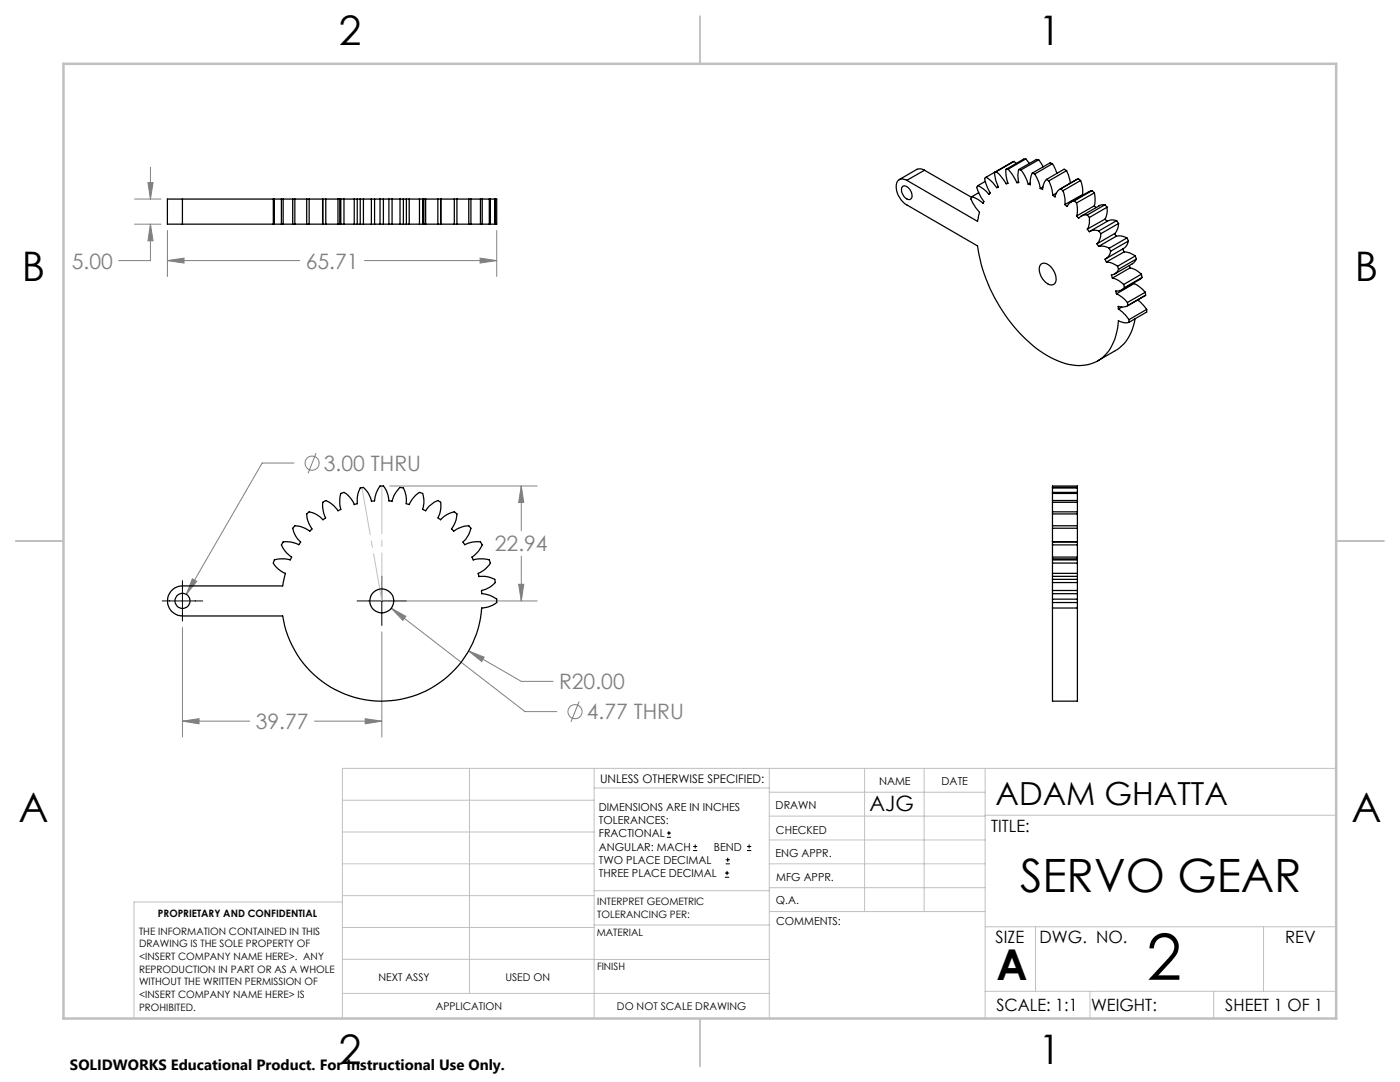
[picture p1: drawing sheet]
<svg xmlns="http://www.w3.org/2000/svg" width="279mm" height="216mm" viewBox="0 0 279 216" stroke-linecap="round" stroke-linejoin="round" font-family="sans-serif">
<g fill="none" stroke="#808080" stroke-width=".2">
<path d="M26.8 39.7h5.3M29.5 36.4h1.1l-.6 3.3zM30 33.4v6.3M26.8 44.7h5.3M30 44.7l.6 3.3h-1.1zM30 44.7v7.3h-6.3M33.4 52l3.3-.5v1zM33.4 52h26.4M33.4 46v9.2M72.7 52h26.4M95.8 51.5l3.3 .5-3.3 .5zM99.1 46v9.2"/>
<path d="M58.7 92.4h-6.4l-15.1 26.2M63.1 90.4l-1.6 4M77.8 97h29.4M104 97l.5 3.3h-1zM104 97v8.9M38.4 115.5l.9 .5-2.1 2.6zM77.5 119.9h29.7M103.5 116.6h1l-.5 3.3zM104 110.9v9M36.4 125.2v21.9M76.2 126.1v21M78.1 121.4l2.9 1.6-.6 .8z"/>
<path d="M78.1 121.4l26.7 20.6h6.3M93.5 129.9l3.1 1.2-.5 .9zM93.5 129.9l10.5 6.1h6.4M115.6 140l-1.7 4M36.4 143.9l3.3-.5v1zM36.4 143.9h13.4M62.8 143.9h13.4M72.9 143.4l3.3 .5-3.3 .5z"/>
<circle cx="62.3" cy="92.4" r="1.42"/>
<circle cx="114.8" cy="142" r="1.41"/>
</g>
<g fill="none" stroke="#000" stroke-width=".2">
<path d="M32.4 119.9h8.1M36.4 115.9v8M71.3 119.9h9.8M76.2 115v9.8M133.1 167.1h.8M133.1 166.2h.8M133.5 165.8v.9M138.3 169.7h.8M138.3 168.9h.8M138.7 168.5v.8M144.7 175h.8M144.7 174.2h.8"/>
<path d="M144.8 172.4h.9M144.8 171.6h.9M145.1 173.8v.8M145.2 171.1v.9M149.1 169.7h.8M149.1 168.9h.8M149.5 168.5v.8"/>
</g>
<path d="M76.2 119.9v-23M76.2 119.9l-4-22.6" fill="none" stroke="#c0c0c0" stroke-width=".2" stroke-dasharray="15.2 1.3 1.3 1.3" stroke-dashoffset="5.7"/>
<g fill="none" stroke="#c0c0c0" stroke-width=".2">
<path d="M68.3 159.7h50.3M93.7 153.3v44.9M118.6 153.3v49.9M118.6 157.2h34.9M153.5 153.3v49.9M153.5 158.1h43.1M172.5 153.3v28.6M184.4 153.3v28.6M196.6 153.3v49.9M266.7 153.3h-198.4v49.9M68.3 178.7h50.3M68.3 172.4h50.3"/>
<path d="M68.3 166h50.3M68.3 180h-41.6v23.2M118.6 177.7h35M153.5 167.6h43.1M153.5 162.8h43.1M153.5 172.4h43.1M153.5 177.1h43.1M196.6 162.7h70.1M68.3 198.2h85.2M68.3 191.4l85.2 .1M68.3 185.1h50.3M118.6 184.6h35"/>
<path d="M153.6 181.9h43M196.6 197.8h70.1M196.6 184.9h70.1M206.7 184.9v12.9M217.5 197.8v5.4M242.2 197.8v5.4M252.2 184.9v12.9"/>
</g>
<path d="M139.7 3.2v9.5M3.1 107.9h9.6M266.7 107.9h9.5M139.7 203.2v9.6" fill="none" stroke="#c0c0c0" stroke-width=".25"/>
<path d="M12.7 12.7h254v190.5h-254z" fill="none" stroke="#c0c0c0" stroke-width=".5"/>
<path d="M93.5 129.9l2.6 2.1 .5-.9zM78.1 121.4l2.3 2.4 .6-.8zM38.4 115.5l-1.2 3.1 2.1-2.6zM36.4 143.9l3.3-.5v1zM72.9 143.4l3.3 .5-3.3 .5zM103.5 116.6h1l-.5 3.3zM104 97l.5 3.3h-1zM29.5 36.4h1.1l-.6 3.3zM30 44.7l.6 3.3h-1.1zM33.4 52l3.3-.5v1zM95.8 51.5l3.3 .5-3.3 .5z" fill="#808080"/>
<g fill="none" stroke="#000" stroke-width=".25">
<path d="M36.4 39.7h-3v5h3M36.4 39.7h18.4M36.4 39.7v5M54.5 39.7v5M54.8 39.7h1.4M54.8 39.7v5M56.2 39.7h.3M56.2 39.7v5M56.5 39.7h1.9M56.5 39.7v5M58.4 39.7h.4M58.4 39.7v5"/>
<path d="M58.8 39.7h2.4M58.8 39.7v5M61.2 39.7h.5M61.2 39.7v5M61.7 39.7h2.7M61.7 39.7v5M64.4 39.7v5M64.4 39.7h.6M65 39.7h2.5M65 39.7v5M67.5 39.7h.3M67.5 39.7v5"/>
<path d="M67.8 39.7h.2M67.8 39.7v5M68 39.7h.7M68 39.7v5M68.7 39.7h2M68.7 39.7v5M70.7 39.7h.6M70.7 39.7v5M71.3 39.7h.6M71.3 39.7v5M71.9 39.7h.6M71.9 39.7v5"/>
<path d="M72.5 39.7h1.6M72.5 39.7v5M74.1 39.7h.7M74.1 39.7v5M74.8 39.7h1M74.8 39.7v5M75.8 39.7v5M75.8 39.7h.7M76.5 39.7h1.1M76.5 39.7v5M77.6 39.7h.6M77.6 39.7v5"/>
<path d="M78.2 39.7h1.6M78.2 39.7v5M79.8 39.7h.7M79.8 39.7v5M80.5 39.7h.6M80.5 39.7v5M81.1 39.7h.6M81.1 39.7v5M81.7 39.7h2M81.7 39.7v5M83.7 39.7h.6M83.7 39.7v5"/>
<path d="M84.3 39.7h.3M84.3 39.7v5M84.6 39.7h.3M84.6 39.7v5M84.9 39.7h2.5M84.9 39.7v5M87.4 39.7h.5M87.4 39.7v5M87.9 39.7h.1M87.9 39.7v5M88 39.7h2.7M90.7 39.7h.5"/>
<path d="M90.7 39.7v5M91.2 39.7h2.4M91.2 39.7v5M93.6 39.7h.4M93.6 39.7v5M94 39.7h1.9M94 39.7v5M95.9 39.7h.3M95.9 39.7v5M96.2 39.7h1.4M96.2 39.7v5M97.6 39.7h.3"/>
<path d="M97.6 39.7v5M97.9 39.7h.8M97.9 39.7v5M98.7 39.7h.4v5h-.4M98.7 39.7v5M98.8 39.7v5M180.2 37.2a1.63 1.63 0 0 1 1.8 1.7 .71 .71 0 0 1-.3 .9 .71 .71 0 0 1-.9-.3 1.8 1.8 0 0 1-.6-2.3zM181 36a1.33 1.33 0 0 0-1.6-.1 1.33 1.33 0 0 0-.5 1.5 4.7 4.7 0 0 0 2.1 3.5l14.1 8.2a32.1 32.1 0 0 0 13.1 21.3 12 12 0 0 0 9 2.3 7.7 7.7 0 0 0 5.6-6.4l.4-2.3a2.69 2.69 0 0 0 2.1 .3M181 36l14.1 8.2 .2-1.2a.86 .86 0 0 0-.3-1.2l-1.3-2.1 .2-.4M184.5 34l-.6-.3h-.7l-3.7 2.1M184.5 34l-3.5 2M184.5 34l9.4 5.4"/>
<path d="M195.2 37l-.3 .4 .8 1.8 .7 1-.2 .4a5.1 5.1 0 0 0-2.3-1.3M195.3 38.5l-1.4 .8M196.6 36.2l-1.4 .8M196.8 35.3l-.3 .3 .6 1.8 .5 1.1-.2 .3a6.1 6.1 0 0 0-2.2-1.8M196.8 35.3a7.6 7.6 0 0 1 2.1 2.2l.3-.2M198.5 34.4a7 7 0 0 0 .7 2.9M198.5 34.4l-1.7 .9M198.8 34.3l.8 .7 1.2 1.7M198.8 34.3l-.3 .1M199.2 37.3l-.1 .1M200.8 33.8a6.7 6.7 0 0 0 .4 2.8l-.4 .1M201.1 36.5l-.3 .2"/>
<path d="M201.2 33.8l.9 1.2 .8 1.4M201.2 33.8h-.4M202.4 32.2l.4 .4M202.4 32.2l-3.6 2.1M202.4 32.2l-3.9 2.2M203.3 36.2l-.4 .2M203.3 33.8a4.9 4.9 0 0 0 0 2.6h-.4M203.3 33.8l.5 .1M203.8 33.9l.6 1 .8 1.9M204.7 31.7l.8 .9M204.7 31.7l-3.5 2.1M204.7 31.7h-.4l-3.5 2.1"/>
<path d="M205.6 36.5l-.4 .3M206 34.5a3.9 3.9 0 0 0-.4 2.4l-.4-.1M206 34.5l.5 .2M206.5 34.7a7.5 7.5 0 0 1 1.1 2.9M207.3 31.9l.9 1.4M207.3 31.9l-3.5 2M207.3 31.9l-.5-.1-3.5 2M208.1 37.3l-.5 .3M208.8 35.8a3.1 3.1 0 0 0-.7 2l-.5-.2M208.8 35.8l.5 .3M209.3 36.1l.7 1.8 .1 1.1M210 32.7l.9 1.9"/>
<path d="M210 32.7l-3.5 2M210 32.7l-.4-.2-3.6 2M210.8 38.6l-.7 .4M212.1 38.1l-.4-.4a2.36 2.36 0 0 0-1.2 1.6l-.4-.3M212.1 38.1a5.4 5.4 0 0 1 .4 2.7M212.9 34l.7 2.5M212.9 34l-3.6 2.1M212.9 34l-.5-.2-3.6 2M215.2 35.6l-3.6 2.1M215.2 35.6l.5 .4M215.2 35.6l-.1 .1M215.7 36a6 6 0 0 1 .4 2.8"/>
<path d="M215.7 36l-3.6 2.1M216.1 38.8l.1 .1M216.1 38.8l-3.6 2M217.9 38l-.6 .2-3.5 2.1M217.9 38l-3.5 2.1M217.9 38l.5 .5M218.4 38.5l.1 1-.1 1.6M218.4 38.5l-3.6 2M36.4 44.7h18.4M54.8 44.7h1.4M56.2 44.7h.3M56.5 44.7h1.9"/>
<path d="M58.4 44.7h.4M58.8 44.7h2.4M61.2 44.7h.5M61.7 44.7h2.7M64.4 44.7h.6M65 44.7h2.5M67.5 44.7h.3M67.8 44.7h.2M68 44.7h.7M68.7 44.7h2M70.7 44.7h.6M71.3 44.7h.6"/>
<path d="M71.9 44.7h.6M72.5 44.7h1.6M74.1 44.7h.7M74.8 44.7h1M75.8 44.7h.7M76.5 44.7h1.1M77.6 44.7h.6M78.2 44.7h1.6M79.8 44.7h.7M80.5 44.7h.6M81.1 44.7h.6M81.7 44.7h2"/>
<path d="M83.7 44.7h.6M84.3 44.7h.3M84.6 44.7h.3M84.9 44.7h2.5M87.4 44.7h.5M87.9 44.7h.1M88 44.7h2.7M90.7 44.7h.5M91.2 44.7h2.4M93.6 44.7h.4M94 44.7h1.9M95.9 44.7h.3"/>
<path d="M96.2 44.7h1.4M97.6 44.7h.3M97.9 44.7h.8M207.8 52.7a1.89 1.89 0 0 1 2.3 1.1 2.52 2.52 0 0 1 .3 2.9 1.74 1.74 0 0 1-2.3-1 2.64 2.64 0 0 1-.4-2.9zM214.4 40.1a2.02 2.02 0 0 0-1.5 1.1l-.4-.4M214.4 40.1l.4 .4M214.8 40.5a4.9 4.9 0 0 1 0 2.6M217 42.9a1.79 1.79 0 0 0-1.7 .7l-.5-.5M217 45.7l.1 .2a.41 .41 0 0 0 .7 .1l.7-.1 .8 .2M217 42.9l.4 .5M217.4 43.4a3.6 3.6 0 0 1-.4 2.3M218.4 41.1l.3 .3"/>
<path d="M218.4 41.1l-3.6 2M218.9 48.6l.4 .6M219.3 49.2a2.99 2.99 0 0 1 2.1 .3M219.3 46.1l.4 .5M219.7 46.6a2.9 2.9 0 0 1-.8 2M220.5 40.9l-1 .1-3.7 2.1M220.5 40.9l-3.5 2M220.5 40.9l.4 .4M220.6 43.7l.3 .5M220.6 43.7l-3.6 2M220.8 52.3a4 4 0 0 1 2.2 .8M220.9 41.3a4.1 4.1 0 0 1-.3 2.4"/>
<path d="M220.9 41.3l-3.5 2.1M221.4 49.5l.3 .6M221.7 50.1a2.35 2.35 0 0 1-1.1 1.7l.2 .5M222 55.5a4.6 4.6 0 0 1 2.3 1.3M222.5 46.6l.3 .5M222.5 46.6l-3.6 2M222.8 47.1a2.99 2.99 0 0 1 2.1 .4M222.8 47.1l-3.5 2.1M222.8 58.6a5.6 5.6 0 0 1 2.2 1.8M222.8 44a2.15 2.15 0 0 0-1.8 .1l-3.5 2.1M222.8 44l-3.5 2.1M222.8 44l.4 .6"/>
<path d="M223 53.1l.2 .6M223.2 53.7a1.84 1.84 0 0 1-1.4 1.2l.2 .6M223.2 44.6a3.1 3.1 0 0 1-.7 2M223.2 44.6l-3.5 2M224.1 49.7l.2 .6M224.3 56.8l.1 .6M224.3 50.3a3.4 3.4 0 0 1 2.3 .8M224.3 50.3l-3.5 2M224.4 57.4a2.01 2.01 0 0 1-1.7 .7l.1 .5M224.9 47.5l-3.5 2M224.9 47.5l.3 .6M225.2 48.1a2.13 2.13 0 0 1-1 1.5l-3.5 2"/>
<path d="M225.2 48.1l-3.5 2M225.4 53l.1 .4M225.5 53.4a4.6 4.6 0 0 1 2.3 1.3M225.5 53.4l-3.5 2.1M226.3 56.4v.2M226.3 56.6l1.5 .9 .8 .8M226.3 56.6l-3.5 2M226.6 51.1l-3.6 2M226.6 51.1l.2 .6M226.8 51.7l-.6 .8-3.8 2.2M226.8 51.7l-3.6 2M227 59.8l1.8 1.9"/>
<path d="M227.8 54.7l-3.5 2.1M227.8 54.7l.1 .7M227.9 55.4l-.3 .3-3.7 2.1M227.9 55.4l-3.5 2M228.6 58.3l-3.6 2.1M228.6 58.3v.6M228.6 58.9l-3.6 2.1M228.6 58.9l-.1 .1M223.2 61.7l1.4 1.1 .7 1M223.9 61.3l-.7 .4M225 60.4l.1 .6a2.45 2.45 0 0 1-1.9 .1v.6M225.3 63.8v.5"/>
<path d="M226.5 63.6a8.5 8.5 0 0 1-3.9 6.4l-3.5 2M228.8 61.7l-3.5 2.1M228.8 61.7v.6l-3.5 2M210 98.5v1.4M210 97.4v.8M210 97.4v-.4h5v.4M210 98.2v.3M210 99.9v.3M210 99.9h5M210 98.5h5M210 98.2h5M210 97.4h5"/>
<path d="M210 97.3h5M215 98.5v1.4M215 97.4v.8M215 98.2v.3M215 99.9v.3M34.2 117.9l1-.7 1.2-.3h20l.6-2.5-1.1-.6-.9-.8-.5-.6 .3-.7a7.4 7.4 0 0 1 3.2 0l.2-.5a6.7 6.7 0 0 1-2-2.5l.3-.6 1.6 .1 1.5 .5 .3-.3 .1-.2-.8-1-.6-1-.2-.8 .4-.5a6.3 6.3 0 0 1 3.1 1l.4-.3-.9-1.8-.2-1.2 .5-.5a5.9 5.9 0 0 1 2.8 1.5l.5-.3-.4-1.1-.2-2 .6-.3a6.5 6.5 0 0 1 2.5 2l.5-.3-.2-1.1 .2-2 .7-.3a4.9 4.9 0 0 1 2 2.5l.6-.2a5.2 5.2 0 0 1 .6-3.1l.6-.1 .6 .6 .5 .6 .6 1.5 .6-.1 .3-1.5 .7-1.4h.7a6.2 6.2 0 0 1 1.2 2.9l.5 .1a6.5 6.5 0 0 1 1.6-2.7l.7 .1 .5 1.5 .1 1.6 .6 .2 .6-1.1 .8-.9 .6-.5 .6 .3a6.2 6.2 0 0 1 .1 3.2l.5 .2a6 6 0 0 1 2.5-2l.5 .3 .1 .4a6.4 6.4 0 0 1-.5 2.8l.4 .3 1.3-1 1.5-.6 .5 .5a5.3 5.3 0 0 1-1.1 3l.5 .4a5.6 5.6 0 0 1 3-1.1l.4 .5-.1 .4-.5 1.1-1 1.3 .2 .2 .1 .3 1.6-.5 1.2-.1h.4l.3 .6a6.5 6.5 0 0 1-2 2.5l.2 .5 1.2-.2 2 .2 .3 .7a4.9 4.9 0 0 1-2.5 2l.2 .6a5.3 5.3 0 0 1 3.1 .6l.1 .6-.2 .3-1 .8-1.5 .5v.3v.4l1.6 .3 1.4 .8v.6a5.3 5.3 0 0 1-3 1.1 20 20 0 0 1-19.1 18.6 20 20 0 0 1-20.6-17h-20.4a2.99 2.99 0 0 1-1.8-5zM210 118.5v1.1M210 116.2v1.6M210 115v.6M210 112.4v2M210 111.5v.2M210 108.7v2.5"/>
<path d="M210 117.8v.7M210 114.4v.6M210 111.2v.3M210 105.4v2.7M210 102.6v2.3M210 100.2v1.9M210 115h5M210 111.5h5M210 108.1h5M210 102.1v.5M210 104.9v.5M210 108.1v.6"/>
<path d="M210 111.7v.7M210 115.6v.6M210 119.6v.6M210 119.6h5M210 118.5h5M210 116.2h5M210 115.6h5M210 117.8h5M210 112.4h5M210 111.7h5M210 114.4h5M210 108.7h5"/>
<path d="M210 111.2h5M210 105.4h5M210 104.9h5M210 102.6h5M210 102.1h5M210 100.2h5M215 118.5v1.1M215 116.2v1.6M215 115v.6M215 112.4v2M215 111.5v.2M215 108.7v2.5"/>
<path d="M215 117.8v.7M215 114.4v.6M215 111.2v.3M215 105.4v2.7M215 102.6v2.3M215 100.2v1.9M215 102.1v.5M215 104.9v.5M215 108.1v.6M215 111.7v.7M215 115.6v.6M215 119.6v.6"/>
<path d="M210 120.2v1.1M210 121.3v18.6h5v-18.6M210 120.2h5M210 121.3h5M215 120.2v1.1"/>
<circle cx="36.4" cy="119.9" r="1.48"/>
<circle cx="76.2" cy="119.9" r="2.39"/>
</g>
<text font-size="12.7" x="228.8" y="195.5">2</text>
<text font-size="9.2" x="203.6" y="178">SERVO GEAR</text>
<text font-size="8.5" x="198.9" y="195.5">A</text>
<g font-size="8.1">
<text x="67.6" y="8.9">2</text>
<text x="207.3" y="8.9">1</text>
<text x="4.4" y="56.2">B</text>
<text x="270.4" y="56.2">B</text>
<text x="3.7" y="164.1">A</text>
<text x="269.7" y="164.1">A</text>
<text x="67.6" y="212.4">2</text>
<text x="207.3" y="212.4">1</text>
</g>
<text font-size="6.3" x="198.7" y="160.7">ADAM GHATTA</text>
<g font-size="4.2" fill="#808080">
<text x="14.3" y="53.6">5.00</text>
<text x="61" y="53.6">65.71</text>
<text x="64.6" y="94">3.00 THRU</text>
<text x="98.8" y="110">22.94</text>
<text x="111.6" y="137.6">R20.00</text>
<text x="117.1" y="143.5">4.77 THRU</text>
<text x="51" y="145.5">39.77</text>
</g>
<text font-size="4.2" x="173.5" y="161.8">AJG</text>
<g font-size="3.4">
<text x="197.8" y="166">TITLE:</text>
<text x="198.7" y="188.1">SIZE</text>
<text x="207.5" y="188.1">DWG. NO.</text>
<text x="256.5" y="188.2">REV</text>
<text x="198.8" y="201.7">SCALE: 1:1</text>
<text x="217.7" y="201.8">WEIGHT:</text>
<text x="244.5" y="201.7">SHEET 1 OF 1</text>
</g>
<text font-size="3" x="14" y="213.5">SOLIDWORKS Educational Product. For Instructional Use Only.</text>
<text font-size="2.4" x="119.8" y="156.2">UNLESS OTHERWISE SPECIFIED:</text>
<g font-size="2.2">
<text x="119.5" y="161.8">DIMENSIONS ARE IN INCHES</text>
<text x="154.8" y="161.4">DRAWN</text>
<text x="175.4" y="156.6">NAME</text>
<text x="187.9" y="156.7">DATE</text>
<text x="119.5" y="164.4">TOLERANCES:</text>
<text x="119.5" y="167.1">FRACTIONAL</text>
<text x="154.9" y="166.3">CHECKED</text>
<text x="119.5" y="169.7">ANGULAR: MACH</text>
<text x="119.5" y="172.4">TWO PLACE DECIMAL</text>
<text x="142.5" y="169.7">BEND</text>
<text x="154.8" y="171">ENG APPR.</text>
<text x="119.5" y="175">THREE PLACE DECIMAL</text>
<text x="154.9" y="175.7">MFG APPR.</text>
<text x="154.9" y="180.4">Q.A.</text>
<text x="154.9" y="184.6">COMMENTS:</text>
</g>
<g font-size="2.1">
<text x="75.5" y="195.7">NEXT ASSY</text>
<text x="100.9" y="195.7">USED ON</text>
<text x="86.9" y="201.5">APPLICATION</text>
<text x="123.1" y="201.6">DO NOT SCALE DRAWING</text>
</g>
<g font-size="2">
<text x="31.5" y="182.9">PROPRIETARY AND CONFIDENTIAL</text>
<text x="119.2" y="180.6">INTERPRET GEOMETRIC</text>
<text x="119.2" y="183.1">TOLERANCING PER:</text>
<text x="27.8" y="186.5">THE INFORMATION CONTAINED IN THIS</text>
<text x="27.8" y="189">DRAWING IS THE SOLE PROPERTY OF</text>
<text x="27.8" y="191.6">&lt;INSERT COMPANY NAME HERE&gt;. ANY</text>
<text x="119.1" y="186.7">MATERIAL</text>
<text x="27.8" y="194.1">REPRODUCTION IN PART OR AS A WHOLE</text>
<text x="27.8" y="196.6">WITHOUT THE WRITTEN PERMISSION OF</text>
<text x="119.1" y="193.5">FINISH</text>
<text x="27.8" y="199.1">&lt;INSERT COMPANY NAME HERE&gt; IS</text>
<text x="27.8" y="201.7">PROHIBITED.</text>
</g>
</svg>
